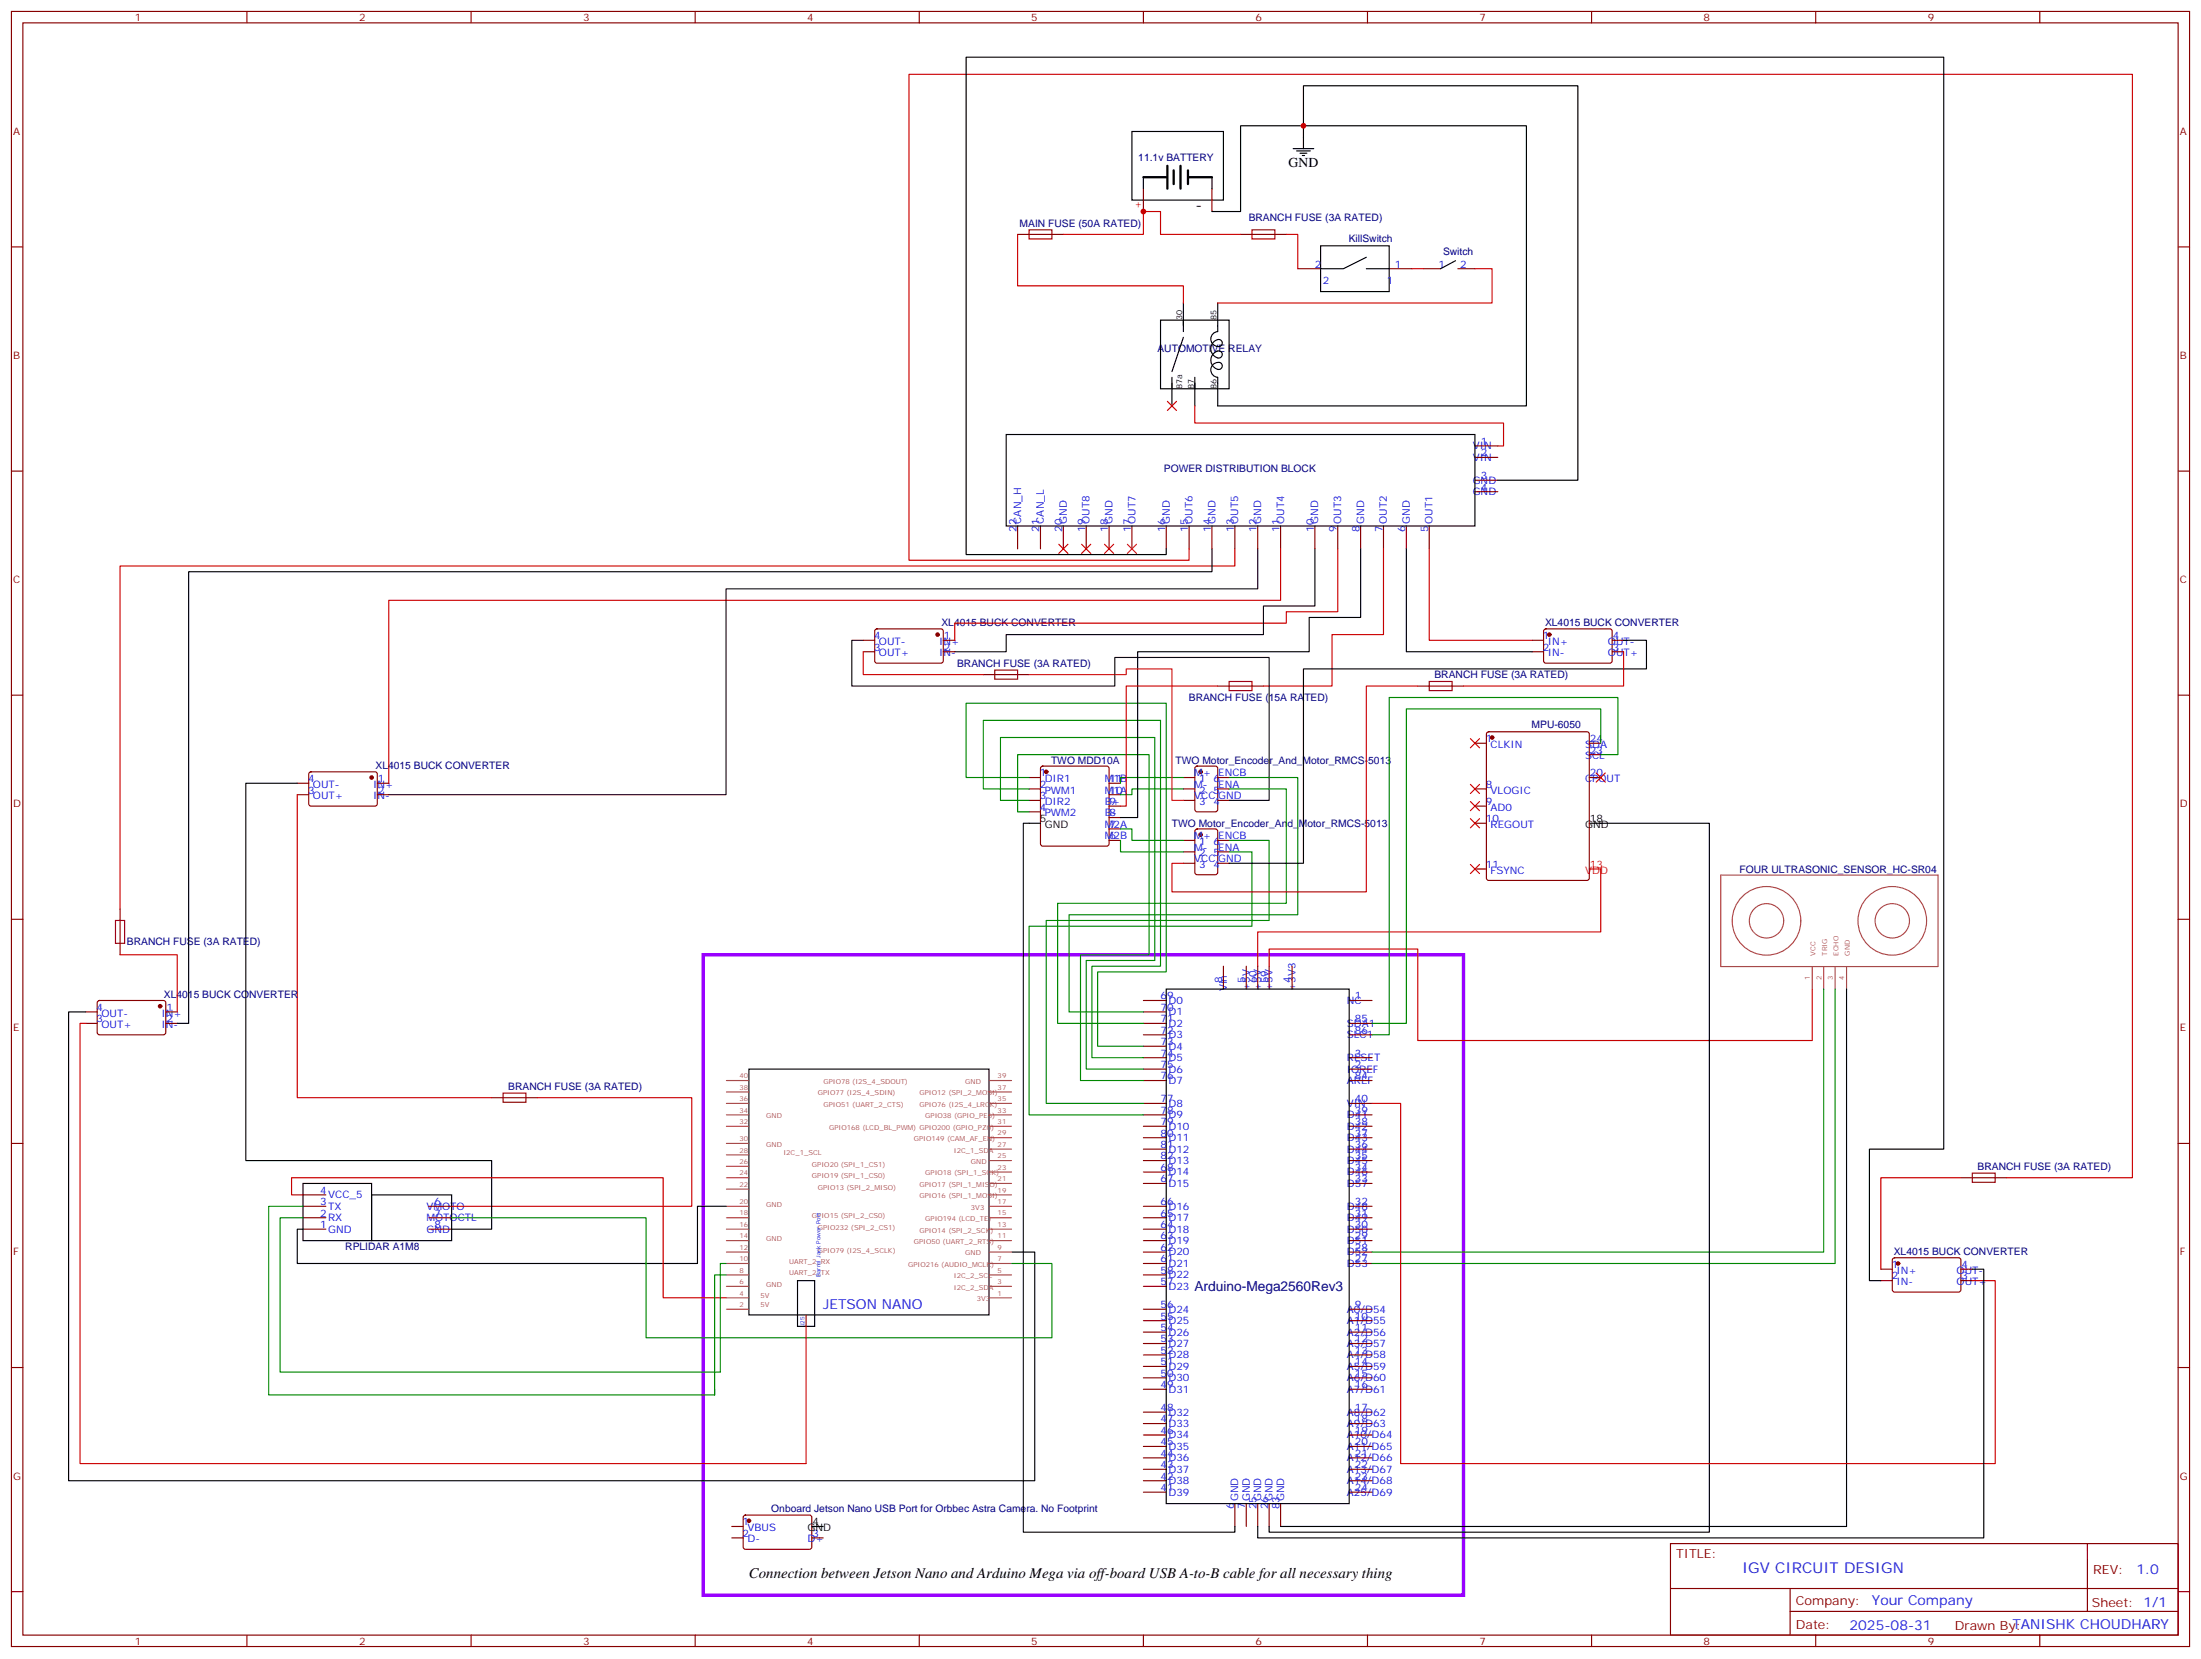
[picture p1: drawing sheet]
<svg xmlns="http://www.w3.org/2000/svg" width="679mm" height="512mm" viewBox="0 0 679 512" stroke-linecap="round" stroke-linejoin="round" font-family="sans-serif">
<g fill="none" stroke="#870000" stroke-width=".35">
<path d="M3.5 3.5h672.1v504.5h-672.1zM7.1 7.1h664.9v497.4h-664.9zM76.2 3.5v3.6M145.3 3.5v3.6M214.5 3.5v3.6M283.6 3.5v3.6M352.8 3.5v3.6M421.9 3.5v3.6M491.1 3.5v3.6M560.2 3.5v3.6M629.4 3.5v3.6M352.8 58.2v7.1"/>
<path d="M373.9 58.2v7.1M3.5 76.2h3.6M314 72.3h14.1M382.8 72.3h14.1M672 76.2h3.6M400.4 82.9h7.1M428.6 82.9h7.1M439.2 82.9h5.3M449.8 82.9h5.3M455.1 137.6h7M3.5 145.3h3.6M455.1 141.1h7"/>
<path d="M455.1 148.2h7M455.1 151.7h7M672 145.3h3.6M314 162.3v7M321 162.3v7M328.1 162.3v7M335.1 162.3v7M342.2 162.3v7M349.2 162.3v7M359.8 162.3v7M366.9 162.3v7M373.9 162.3v7"/>
<path d="M381 162.3v7M388.1 162.3v7M395.1 162.3v7M405.7 162.3v7M412.7 162.3v7M419.8 162.3v7M426.9 162.3v7M433.9 162.3v7M441 162.3v7M266.3 197.6h3.6M270.1 194.2l.5-.2 20 .1 .4 .6v9.5l-.7 .4-20-.1-.4-.6v-9.2zM291 197.6h3.6"/>
<path d="M472.7 197.6h3.5M476.5 194.2l.5-.2 20 .1 .4 .6v9.5l-.7 .4-20-.1-.5-.6v-9.2zM497.4 197.6h3.5M3.5 214.5h3.6M266.3 201.1h3.6M291 201.1h3.6M303.4 208.1h14.1M375.7 211.7h14.1M437.4 211.7h14.2M472.7 201.1h3.5M497.4 201.1h3.5M672 214.5h3.6"/>
<path d="M95.5 238.3l.5-.2 20 .1 .4 .6v9.5l-.7 .4-20-.1-.5-.6v-9.2zM317.5 239.9h3.5M321.3 236.6l.4-.2h19.8l.5 .2 .2 .5v23.2l-.2 .5-.5 .3h-19.8l-.5-.3-.2-.5v-23.2zM365.1 239.9h3.6M368.9 236.6l.5-.2h5.6l.7 .4v13l-.5 .6-5.8 .1-.7-.5v-12.9zM375.7 239.9h3.5M455.1 229.3h3.5M458.8 226l.5-.2h30.4l.5 .2 .2 .5v44.4l-.3 .5-.4 .2h-30.4l-.5-.2-.2-.5v-44.4zM490.4 229.3h3.5M490.4 232.8h3.5M490.4 239.9h3.5M91.7 245.2h3.5"/>
<path d="M91.7 241.7h3.5M116.4 245.2h3.5M116.4 241.7h3.5M317.5 243.4h3.5M317.5 246.9h3.5M317.5 250.5h3.5M342.2 248.7h3.5M342.2 259.3h3.5M342.2 255.8h3.5M342.2 252.2h3.5M342.2 245.2h3.5M342.2 241.7h3.5"/>
<path d="M365.1 243.4h3.6M365.1 246.9h3.6M365.1 259.3h3.6M368.9 256l.5-.2h5.6l.7 .4v13l-.5 .6-5.8 .1-.7-.5v-12.9zM375.7 243.4h3.5M375.7 246.9h3.5M375.7 259.3h3.5M455.1 254h3.5M455.1 248.7h3.5M455.1 243.4h3.5M365.1 262.8h3.6M365.1 266.3h3.6"/>
<path d="M375.7 262.8h3.5M375.7 266.3h3.5M455.1 268.1h3.5M3.5 283.6h3.6M37 280.5v14.1M377.5 298.1v7.1M384.5 298.1v7.1M388.1 298.1v7.1M391.6 298.1v7.1M398.6 298.1v7.1M672 283.6h3.6M26.5 312.2h3.5"/>
<path d="M26.5 315.7h3.5M30.2 308.9l.5-.2h20l.5 .7-.1 9.4-.7 .5-20-.1-.4-.6v-9.2zM51.2 312.2h3.5M51.2 315.7h3.5M352.8 308.7h7M352.8 312.2h7M352.8 315.7h7M352.8 319.3h7M416.3 308.7h7M416.3 315.7h7M416.3 319.3h7M151.7 338.7h14.1"/>
<path d="M352.8 329.8h7M352.8 326.3h7M352.8 322.8h7M352.8 333.4h7M416.3 329.8h7M416.3 326.3h7M416.3 333.4h7M3.5 352.8h3.6M352.8 358.1h7M352.8 354.5h7M352.8 351h7M352.8 347.5h7"/>
<path d="M352.8 344h7M352.8 340.4h7M416.3 358.1h7M416.3 354.5h7M416.3 351h7M416.3 347.5h7M416.3 344h7M416.3 340.4h7M672 352.8h3.6M93.5 379.2h7M93.5 375.7h7M93.5 372.2h7"/>
<path d="M93.5 368.7h7M132.3 379.2h7M132.3 375.7h7M132.3 372.2h7M352.8 379.2h7M352.8 375.7h7M352.8 372.2h7M352.8 365.1h7M352.8 361.6h7M416.3 379.2h7M416.3 375.7h7M416.3 372.2h7"/>
<path d="M416.3 365.1h7M416.3 361.6h7M605 363.4h14.1M352.8 389.8h7M352.8 386.3h7M352.8 382.8h7M352.8 396.9h7M352.8 393.3h7M416.3 389.8h7M416.3 386.3h7M416.3 382.8h7M580.3 391.6h3.5"/>
<path d="M580.3 395.1h3.5M584.1 388.3l.5-.2h20l.4 .7-.1 9.4-.6 .4h-20l-.5-.7v-9.1zM605 391.6h3.5M605 395.1h3.5M248.7 405.7v3.5M352.8 403.9h7M352.8 407.5h7M352.8 411h7M352.8 414.5h7M352.8 418h7M416.3 403.9h7M416.3 407.5h7"/>
<path d="M416.3 411h7M416.3 414.5h7M416.3 418h7M3.5 421.9h3.6M352.8 421.6h7M352.8 425.1h7M352.8 428.6h7M352.8 435.7h7M352.8 439.2h7M416.3 421.6h7M416.3 425.1h7M416.3 428.6h7"/>
<path d="M416.3 435.7h7M416.3 439.2h7M672 421.9h3.6M352.8 442.7h7M352.8 446.3h7M352.8 449.8h7M352.8 453.3h7M352.8 456.8h7M416.3 442.7h7M416.3 446.3h7M416.3 449.8h7M416.3 453.3h7"/>
<path d="M416.3 456.8h7M225.8 471h3.5M225.8 474.5h3.5M229.5 467.6l.5-.2 20 .1 .5 .6-.1 9.5-.6 .4-20.1-.1-.4-.6v-9.2zM250.5 474.5h3.5M352.8 460.4h7M381 463.9v7.1M384.5 463.9v7.1M388.1 463.9v7.1M391.6 463.9v7.1M395.1 463.9v7.1M416.3 460.4h7"/>
<path d="M515.4 476.3h156.6v28.2h-156.6zM644 476.3v20.9M3.5 491.1h3.6M515.4 490.1h156.5M552.3 497.2h119.6M552.3 490.1v14.1M672 491.1h3.6M76.2 504.5v3.5M145.3 504.5v3.5M214.5 504.5v3.5M283.6 504.5v3.5M352.8 504.5v3.5"/>
<path d="M421.9 504.5v3.5M491.1 504.5v3.5M560.2 504.5v3.5M629.4 504.5v3.5"/>
</g>
<g fill="none" stroke="#000" stroke-width=".35">
<path d="M349.2 40.6h28.3v21.1h-28.3zM352.8 54.7v3.5M370.4 54.7h3.5v3.5M399 45.9h6.3M400 46.6h4.3M401.1 47.3h2.1M401.8 48h.7M402.2 45.9v-7.1h-19.4v26.5h-8.9M407.5 75.8h21.1v14.2h-21.1zM421.6 79.4l-7.1 3.5h-7M358.1 98.8h21.1v21.1h-21.1zM365.1 93.5v8.8"/>
<path d="M375.7 93.5v8.8a2.29 2.29 0 0 0-2.1 2.8 2.29 2.29 0 0 0 3 1.6 1.14 1.14 0 0 0 .3-1.6 1.14 1.14 0 0 0-1.7-.1 2.86 2.86 0 0 0-1.6 3.1 2.86 2.86 0 0 0 2.7 2.3 1.13 1.13 0 0 0 .7-1.6 1.13 1.13 0 0 0-1.8-.3 2.87 2.87 0 0 0-1.6 3.1 2.87 2.87 0 0 0 2.7 2.3 1.18 1.18 0 0 0 .6-1.7 1.18 1.18 0 0 0-1.7-.3 2.3 2.3 0 0 0-1.6 2.5 2.3 2.3 0 0 0 2.1 2v8.8h95.3v-86.4h-68.8v-12.3h84.6v121.7h-24.7M421.6 82.9h7M449.1 80.4l-4.6 2.5M361.6 116.4v8.8M365.1 104.1l-3.5 10.6M368.7 116.4v8.8M310.4 134.1h144.7v28.2h-144.7zM359.8 169.3v1.8h-61.7v-153.5h301.6v336.9h-22.9v40.6h3.5M373.9 169.3v7.1h-315.7v139.3h-3.5M419.8 169.3v21.2h-15.9v10.6h-52.9v51.1h-5.3M433.9 169.3v31.8h38.8M500.9 197.6h7.1v8.8h-105.8v59.9h-23"/>
<path d="M91.7 241.7h-15.9v116.4h75.9v21.1h-12.4M321 254h-5.3v218.7h65.3v-1.7M490.4 254h37v218.7h-135.8v-1.7M26.5 312.2h-5.3v144.6h298.1v-70.5h-7.1M359.8 305.2h56.5v158.7h-56.5zM569.7 305.2v165.8h-174.6M231.1 329.8h74.1v75.9h-74.1zM93.5 365.1h21.2v17.7h-21.2zM114.7 368.7h24.6v14.1h-24.6zM224 372.2h-8.8v17.6h-123.5v-10.6h1.8M246.1 395.1h5.3v14.1h-5.3zM608.5 391.6h3.6v82.9h-224v-3.5"/>
<path d="M250.5 471h3.5"/>
</g>
<path d="M490.4 268.1h3.5" fill="none" stroke="#f00" stroke-width=".35"/>
<g fill="#870000" stroke="#870000" stroke-width=".35">
<circle cx="460.4" cy="227.5" r=".53"/>
<circle cx="322.8" cy="238.1" r=".53"/>
<circle cx="370.4" cy="238.1" r=".53"/>
<circle cx="231.1" cy="469.2" r=".53"/>
<circle cx="370.4" cy="257.5" r=".53"/>
<circle cx="289.3" cy="195.8" r=".53"/>
<circle cx="478" cy="195.8" r=".53"/>
<circle cx="114.7" cy="239.9" r=".53"/>
<circle cx="49.4" cy="310.4" r=".53"/>
<circle cx="585.6" cy="389.8" r=".53"/>
</g>
<g fill="none" stroke="#a64a4a" stroke-width=".35">
<path d="M530.9 270h67.1v28.2h-67.1zM559.2 298.2v7M562.7 298.2v7M566.2 298.2v7M569.7 298.2v7M224.1 333.4h7M224.1 336.9h7M305.2 333.4h6.9M305.2 336.9h6.9M224.1 340.4h7M224.1 344h7M224.1 347.5h7"/>
<path d="M224.1 352.8h7M224.1 356.3h7M224.1 359.8h7M305.2 340.4h6.9M305.2 344h6.9M305.2 347.5h6.9M305.2 351h6.9M305.2 354.5h6.9M305.2 358.1h6.9M224.1 363.4h7M224.1 366.9h7M224.1 372.2h7"/>
<path d="M224.1 375.7h7M224.1 379.2h7M305.2 361.6h6.9M305.2 365.1h6.9M305.2 372.2h6.9M305.2 368.7h6.9M305.2 375.7h6.9M305.2 379.2h6.9M224.1 382.8h7M224.1 386.3h7M224.1 389.8h7M224.1 393.3h7"/>
<path d="M224.1 396.9h7M305.2 382.8h6.9M305.2 386.3h6.9M305.2 389.8h6.9M305.2 393.3h6.9M305.2 396.9h6.9M224.1 400.4h7M224.1 403.9h7M305.2 400.4h6.9"/>
<circle cx="545" cy="284.1" r="10.6"/>
<circle cx="545" cy="284.1" r="5.3"/>
<circle cx="583.8" cy="284.1" r="10.6"/>
<circle cx="583.8" cy="284.1" r="5.3"/>
</g>
<path d="M217 294.6h234.6v197.5h-234.6z" fill="none" stroke="#90f" stroke-width="1.1"/>
<path d="M317.5 70.9h7.1v2.8h-7.1zM386.3 70.9h7v2.8h-7zM306.9 206.7h7.1v2.8h-7.1zM379.2 210.3h7.1v2.8h-7.1zM441 210.3h7v2.8h-7zM35.6 284h2.9v7h-2.9zM155.2 337.3h7.1v2.8h-7.1zM608.5 362h7.1v2.8h-7.1z" fill="none" stroke="#a10000" stroke-width=".35"/>
<g fill="none" stroke="#008700" stroke-width=".35">
<path d="M317.5 239.9h-19.4v-22.9h61.7v82.9h-21.1v22.9h14.1M365.1 239.9h-19.4v1.8M379.2 239.9h21.2v42.3h-70.6v30h23M493.9 232.8h5.3v-17.6h-70.6v104.1h-5.3M493.9 229.3v-10.6h-60v97h-10.6M317.5 250.5h-3.5v-17.7h40.5v61.8h-21.1v38.8h19.4M317.5 246.9h-8.8v-19.4h47.6v68.8h-21.2v33.5h17.7M317.5 243.4h-14.1v-21.2h54.7v75.9h-21.2v28.2h15.9M345.7 255.8h3.5v3.5h15.9M345.7 259.3v3.5h19.4M365.1 243.4h-15.9v1.8h-3.5M379.2 243.4h17.7v35.3h-70.6v37h26.5"/>
<path d="M379.2 259.3h12.4v24.7h-68.8v56.4h30M379.2 262.8h7.1v23h-68.8v58.2h35.3M562.7 305.2v81.1h-139.4M566.2 305.2v84.6h-142.9M93.5 372.2h-10.6v58.2h137.6M93.5 375.7h-7.1v47.6h135.8v-33.5h1.8M139.3 375.7h60v37.1h125.3v-23h-12.4M224 393.3h-3.5v37.1v-1.8"/>
</g>
<g fill="none" stroke="#c00" stroke-width=".35">
<path d="M314 72.3v15.9h51.1v5.3M328.1 72.3h24.7v-7h5.3v7h24.7M396.9 72.3h3.5v10.6M435.7 82.9h3.5M455.1 82.9h5.3v10.6h-84.7M360.2 123.8l2.8 2.8M363 123.8l-2.8 2.8M368.7 125.2v5.3h95.2v7.1h-1.8M326.7 167.9l2.8 2.8M329.5 167.9l-2.8 2.8M333.7 167.9l2.8 2.8M336.5 167.9l-2.8 2.8"/>
<path d="M340.8 167.9l2.8 2.8M343.6 167.9l-2.8 2.8M366.9 169.3v3.6h-86.4v-150h377.4v340.5h-38.8M381 169.3v5.3h-344v105.9M395.1 169.3v15.9h-275.2v56.5M412.7 169.3v19.4h-15.8v3.6h-102.3v5.3M426.9 169.3v26.5h-15.9v15.9h-21.2M441 169.3v28.3h31.7M266.3 201.1v7h37.1M375.7 211.7h-28.2v37h-1.8M437.4 211.7h-15.8v63.5h-60v-8.9h3.5M500.9 201.1v10.6h-49.3"/>
<path d="M453.7 227.9l2.8 2.8M456.5 227.9l-2.8 2.8M492.5 238.5l2.8 2.8M495.3 238.5l-2.8 2.8M91.7 245.2v93.5h60M453.7 242l2.8 2.8M453.7 247.3l2.8 2.8M453.7 252.6l2.8 2.8M456.5 242l-2.8 2.8M456.5 247.3l-2.8 2.8M456.5 252.6l-2.8 2.8M453.7 266.7l2.8 2.8"/>
<path d="M456.5 266.7l-2.8 2.8M493.9 268.1v19.4h-105.8v10.6M37 294.6h17.7v17.6M391.6 298.1v-5.3h45.8v28.2h121.8v-15.8M26.5 315.7h-1.8v135.9h224v-42.4M165.8 338.7h47.6v33.5h-74.1M423.3 340.4h8.9v111.2h183.4v-56.5h-7.1M93.5 368.7h-3.5v-5.3h114.6v37h19.4M605 363.4h-24.7v28.2"/>
</g>
<path d="M352.8 54.7h7M360.2 51.2v7M362.1 52.6v4.2M364.2 51.2v7M366.5 52.6v4.2M366.9 54.7h7" fill="none" stroke="#000" stroke-width=".71"/>
<path d="M347.8 167.9l2.9 2.8M350.7 167.9l-2.9 2.8M317.5 208.1h30v-1.7h14.1v40.5h3.5" fill="none" stroke="#c30" stroke-width=".35"/>
<path d="M388.1 169.3v12.4h-164.1v63.5h-104.1M405.7 169.3v17.7h-15.9v8.8h-79.4v5.3h-15.8M266.3 197.6h-3.5v14.1h81.2v-8.9h47.6v44.1h-12.4" fill="none" stroke="#300" stroke-width=".35"/>
<g fill="#c00">
<circle cx="402.2" cy="38.8" r=".88"/>
<circle cx="352.8" cy="65.3" r=".88"/>
</g>
<g font-size="4.6">
<text x="368.9" y="64.9">-</text>
<text x="231.1" y="486.8">Connection between Jetson Nano and Arduino Mega via off-board USB A-to-B cable for all necessary thing</text>
</g>
<text font-size="4.6" fill="#00f" x="537.5" y="485.3">IGV CIRCUIT DESIGN</text>
<text font-size="4.2" x="397.6" y="51.5">GND</text>
<text font-size="4.2" fill="#000080" x="368.6" y="398.3">Arduino-Mega2560Rev3</text>
<g font-size="4.2" fill="#00f">
<text x="254" y="403.9">JETSON NANO</text>
<text x="659.2" y="485.5">1.0</text>
<text x="577.6" y="495.1">Your Company</text>
<text x="570.7" y="502.9">2025-08-31</text>
<text x="620.9" y="502.7">TANISHK CHOUDHARY</text>
</g>
<g font-size="3.9" fill="#800">
<text x="517.2" y="480.8">TITLE:</text>
<text x="645.8" y="485.5">REV:</text>
<text x="554.1" y="495">Company:</text>
<text x="645.4" y="495.7">Sheet: 1/1</text>
<text x="554.1" y="502.7">Date:</text>
<text x="603.1" y="502.8">Drawn By:</text>
</g>
<g font-size="3.2" fill="#800">
<text x="41.6" y="6.5">1</text>
<text x="110.8" y="6.5">2</text>
<text x="179.9" y="6.5">3</text>
<text x="249.1" y="6.5">4</text>
<text x="318.2" y="6.5">5</text>
<text x="387.3" y="6.5">6</text>
<text x="456.5" y="6.5">7</text>
<text x="525.6" y="6.5">8</text>
<text x="594.8" y="6.5">9</text>
<text x="4.1" y="41.6">A</text>
<text x="672.6" y="41.6">A</text>
<text x="4.1" y="110.8">B</text>
<text x="672.6" y="110.8">B</text>
<text x="4.1" y="179.9">C</text>
<text x="672.6" y="179.9">C</text>
<text x="4.1" y="249.1">D</text>
<text x="672.6" y="249.1">D</text>
<text x="4.1" y="318.2">E</text>
<text x="672.6" y="318.2">E</text>
<text x="4.1" y="387.4">F</text>
<text x="672.6" y="387.4">F</text>
<text x="4.1" y="456.5">G</text>
<text x="672.6" y="456.5">G</text>
<text x="41.6" y="507.5">1</text>
<text x="110.8" y="507.5">2</text>
<text x="179.9" y="507.5">3</text>
<text x="249.1" y="507.5">4</text>
<text x="318.2" y="507.5">5</text>
<text x="387.3" y="507.5">6</text>
<text x="456.5" y="507.5">7</text>
<text x="525.6" y="507.5">8</text>
<text x="594.8" y="507.5">9</text>
</g>
<g font-size="3.2" fill="#000080">
<text x="351.2" y="49.7">11.1v BATTERY</text>
<text x="314.6" y="69.9">MAIN FUSE (50A RATED)</text>
<text x="385.3" y="68.1">BRANCH FUSE (3A RATED)</text>
<text x="416.1" y="74.8">KillSwitch</text>
<text x="445.2" y="78.6">Switch</text>
<text x="357.1" y="108.7">AUTOMOTIVE RELAY</text>
<text x="359.1" y="145.7">POWER DISTRIBUTION BLOCK</text>
<text x="290.5" y="193.3">XL4015 BUCK CONVERTER</text>
<text x="476.7" y="193.3">XL4015 BUCK CONVERTER</text>
<text x="295.3" y="205.7">BRANCH FUSE (3A RATED)</text>
<text x="442.6" y="209.2">BRANCH FUSE (3A RATED)</text>
<text x="366.8" y="216.3">BRANCH FUSE (15A RATED)</text>
<text x="472.6" y="224.7">MPU-6050</text>
<text x="115.8" y="237.4">XL4015 BUCK CONVERTER</text>
<text x="324.3" y="235.7">TWO MDD10A</text>
<text x="362.7" y="235.7">TWO Motor_Encoder_And_Motor_RMCS-5013</text>
<text x="361.6" y="255">TWO Motor_Encoder_And_Motor_RMCS-5013</text>
<text x="536.7" y="269.2">FOUR ULTRASONIC_SENSOR_HC-SR04</text>
<text x="39.2" y="291.6">BRANCH FUSE (3A RATED)</text>
<text x="50.6" y="307.9">XL4015 BUCK CONVERTER</text>
<text x="156.8" y="336.2">BRANCH FUSE (3A RATED)</text>
<text x="610.2" y="360.9">BRANCH FUSE (3A RATED)</text>
<text x="106.5" y="385.7">RPLIDAR A1M8</text>
<text x="584.3" y="387.3">XL4015 BUCK CONVERTER</text>
<text x="238" y="466.4">Onboard Jetson Nano USB Port for Orbbec Astra Camera. No Footprint</text>
</g>
<g font-size="3.2" fill="#f00">
<text x="352.1" y="64.6" transform="rotate(-90 352.1 64.6)">+</text>
<text x="489.1" y="269.5">VDD</text>
<text x="490.5" y="267.8">13</text>
</g>
<g font-size="3.2" fill="#00f">
<text x="405.7" y="82.5">2</text>
<text x="430.4" y="82.5">1</text>
<text x="443.8" y="82.5">1</text>
<text x="450.5" y="82.5">2</text>
<text x="408.2" y="87.5">2</text>
<text x="427.9" y="87.5">1</text>
<text x="456.8" y="137.2">1</text>
<text x="454.4" y="138.6">VIN</text>
<text x="454.4" y="142.2">VIN</text>
<text x="456.8" y="140.8">2</text>
<text x="454.4" y="149.2">GND</text>
<text x="456.8" y="147.8">3</text>
<text x="454.4" y="152.8">GND</text>
<text x="456.8" y="151.3">4</text>
<text x="315" y="161.6" transform="rotate(-90 315 161.6)">CAN_H</text>
<text x="322.1" y="161.6" transform="rotate(-90 322.1 161.6)">CAN_L</text>
<text x="329.1" y="161.6" transform="rotate(-90 329.1 161.6)">GND</text>
<text x="336.2" y="161.6" transform="rotate(-90 336.2 161.6)">OUT8</text>
<text x="343.3" y="161.6" transform="rotate(-90 343.3 161.6)">GND</text>
<text x="350.3" y="161.6" transform="rotate(-90 350.3 161.6)">OUT7</text>
<text x="360.9" y="161.6" transform="rotate(-90 360.9 161.6)">GND</text>
<text x="367.9" y="161.6" transform="rotate(-90 367.9 161.6)">OUT6</text>
<text x="375" y="161.6" transform="rotate(-90 375 161.6)">GND</text>
<text x="382.1" y="161.6" transform="rotate(-90 382.1 161.6)">OUT5</text>
<text x="389.1" y="161.6" transform="rotate(-90 389.1 161.6)">GND</text>
<text x="396.2" y="161.6" transform="rotate(-90 396.2 161.6)">OUT4</text>
<text x="406.8" y="161.6" transform="rotate(-90 406.8 161.6)">GND</text>
<text x="413.8" y="161.6" transform="rotate(-90 413.8 161.6)">OUT3</text>
<text x="420.9" y="161.6" transform="rotate(-90 420.9 161.6)">GND</text>
<text x="427.9" y="161.6" transform="rotate(-90 427.9 161.6)">OUT2</text>
<text x="435" y="161.6" transform="rotate(-90 435 161.6)">GND</text>
<text x="442" y="161.6" transform="rotate(-90 442 161.6)">OUT1</text>
<text x="313.6" y="164" transform="rotate(-90 313.6 164)">22</text>
<text x="320.7" y="164" transform="rotate(-90 320.7 164)">21</text>
<text x="327.7" y="164" transform="rotate(-90 327.7 164)">20</text>
<text x="334.8" y="164" transform="rotate(-90 334.8 164)">19</text>
<text x="341.8" y="164" transform="rotate(-90 341.8 164)">18</text>
<text x="348.9" y="164" transform="rotate(-90 348.9 164)">17</text>
<text x="359.5" y="164" transform="rotate(-90 359.5 164)">16</text>
<text x="366.5" y="164" transform="rotate(-90 366.5 164)">15</text>
<text x="373.6" y="164" transform="rotate(-90 373.6 164)">14</text>
<text x="380.6" y="164" transform="rotate(-90 380.6 164)">13</text>
<text x="387.7" y="164" transform="rotate(-90 387.7 164)">12</text>
<text x="394.8" y="164" transform="rotate(-90 394.8 164)">11</text>
<text x="405.3" y="164" transform="rotate(-90 405.3 164)">10</text>
<text x="412.4" y="164" transform="rotate(-90 412.4 164)">9</text>
<text x="419.5" y="164" transform="rotate(-90 419.5 164)">8</text>
<text x="426.5" y="164" transform="rotate(-90 426.5 164)">7</text>
<text x="433.6" y="164" transform="rotate(-90 433.6 164)">6</text>
<text x="440.6" y="164" transform="rotate(-90 440.6 164)">5</text>
<text x="269.7" y="197.2">4</text>
<text x="291.2" y="197.2">1</text>
<text x="476.1" y="197.2">1</text>
<text x="497.6" y="197.2">4</text>
<text x="269.7" y="200.7">3</text>
<text x="271.2" y="202.5">OUT+</text>
<text x="271.2" y="199">OUT-</text>
<text x="289.7" y="199">IN+</text>
<text x="289.7" y="202.5">IN-</text>
<text x="291.2" y="200.7">2</text>
<text x="476.1" y="200.7">2</text>
<text x="477.6" y="199">IN+</text>
<text x="477.6" y="202.5">IN-</text>
<text x="496.1" y="202.5">OUT+</text>
<text x="496.1" y="199">OUT-</text>
<text x="497.6" y="200.7">3</text>
<text x="458.4" y="229">1</text>
<text x="459.9" y="230.7">CLKIN</text>
<text x="489.1" y="230.7">SDA</text>
<text x="490.5" y="229">24</text>
<text x="490.5" y="232.5">23</text>
<text x="320.9" y="239.5">1</text>
<text x="368.5" y="239.5">M+</text>
<text x="375.9" y="239.5">ENCB</text>
<text x="489.1" y="234.2">SCL</text>
<text x="490.5" y="239.5">20</text>
<text x="95.1" y="244.8">3</text>
<text x="95.1" y="241.3">4</text>
<text x="96.6" y="243.1">OUT-</text>
<text x="115.1" y="243.1">IN+</text>
<text x="116.6" y="241.3">1</text>
<text x="116.6" y="244.8">2</text>
<text x="320.9" y="243.1">2</text>
<text x="322.3" y="241.3">DIR1</text>
<text x="322.3" y="244.8">PWM1</text>
<text x="340.9" y="244.8">M1A</text>
<text x="340.9" y="241.3">M1B</text>
<text x="342.4" y="244.8">10</text>
<text x="342.4" y="241.3">11</text>
<text x="368.5" y="243.1">M-</text>
<text x="370" y="241.3">1</text>
<text x="370" y="244.8">2</text>
<text x="374.4" y="244.8">5</text>
<text x="374.4" y="241.3">6</text>
<text x="375.9" y="243.1">ENA</text>
<text x="458.4" y="243.1">8</text>
<text x="459.9" y="244.8">VLOGIC</text>
<text x="489.1" y="241.3">CPOUT</text>
<text x="96.6" y="246.6">OUT+</text>
<text x="115.1" y="246.6">IN-</text>
<text x="320.9" y="246.6">3</text>
<text x="320.9" y="250.1">4</text>
<text x="322.3" y="248.4">DIR2</text>
<text x="322.3" y="251.9">PWM2</text>
<text x="340.9" y="251.9">B-</text>
<text x="340.9" y="248.4">B+</text>
<text x="342.4" y="251.9">8</text>
<text x="342.4" y="248.4">9</text>
<text x="368.5" y="246.6">VCC</text>
<text x="370" y="248.4">3</text>
<text x="374.4" y="248.4">4</text>
<text x="375.9" y="246.6">GND</text>
<text x="458.4" y="248.4">9</text>
<text x="459.9" y="250.1">AD0</text>
<text x="340.9" y="255.4">M2A</text>
<text x="342.4" y="255.4">7</text>
<text x="458.4" y="253.6">10</text>
<text x="459.9" y="255.4">REGOUT</text>
<text x="340.9" y="258.9">M2B</text>
<text x="342.4" y="258.9">6</text>
<text x="368.5" y="258.9">M+</text>
<text x="368.5" y="262.5">M-</text>
<text x="370" y="260.7">1</text>
<text x="374.4" y="260.7">6</text>
<text x="375.9" y="262.5">ENA</text>
<text x="375.9" y="258.9">ENCB</text>
<text x="368.5" y="266">VCC</text>
<text x="370" y="264.2">2</text>
<text x="370" y="267.8">3</text>
<text x="374.4" y="267.8">4</text>
<text x="374.4" y="264.2">5</text>
<text x="375.9" y="266">GND</text>
<text x="458.4" y="267.8">11</text>
<text x="459.9" y="269.5">FSYNC</text>
<text x="377.1" y="303.4" transform="rotate(-90 377.1 303.4)">8</text>
<text x="378.5" y="305.9" transform="rotate(-90 378.5 305.9)">Vin</text>
<text x="384.2" y="303.4" transform="rotate(-90 384.2 303.4)">5</text>
<text x="385.6" y="305.9" transform="rotate(-90 385.6 305.9)">+5V</text>
<text x="387.7" y="303.4" transform="rotate(-90 387.7 303.4)">60</text>
<text x="389.1" y="305.9" transform="rotate(-90 389.1 305.9)">+5V</text>
<text x="391.2" y="303.4" transform="rotate(-90 391.2 303.4)">59</text>
<text x="392.6" y="305.9" transform="rotate(-90 392.6 305.9)">+5V</text>
<text x="398.3" y="303.4" transform="rotate(-90 398.3 303.4)">4</text>
<text x="399.7" y="305.9" transform="rotate(-90 399.7 305.9)">+3V3</text>
<text x="29.8" y="311.9">4</text>
<text x="51.3" y="311.9">1</text>
<text x="358.1" y="308.3">69</text>
<text x="358.1" y="311.9">70</text>
<text x="360.5" y="309.7">D0</text>
<text x="415.6" y="309.7">NC</text>
<text x="418" y="308.3">1</text>
<text x="29.8" y="315.4">3</text>
<text x="31.3" y="317.1">OUT+</text>
<text x="31.3" y="313.6">OUT-</text>
<text x="49.8" y="313.6">IN+</text>
<text x="49.8" y="317.1">IN-</text>
<text x="51.3" y="315.4">2</text>
<text x="358.1" y="315.4">71</text>
<text x="360.5" y="313.3">D1</text>
<text x="360.5" y="316.8">D2</text>
<text x="415.6" y="316.8">SDA1</text>
<text x="418" y="315.4">85</text>
<text x="358.1" y="318.9">72</text>
<text x="358.1" y="322.4">73</text>
<text x="360.5" y="320.3">D3</text>
<text x="360.5" y="323.8">D4</text>
<text x="415.6" y="320.3">SLC1</text>
<text x="418" y="318.9">86</text>
<text x="358.1" y="326">74</text>
<text x="358.1" y="329.5">75</text>
<text x="360.5" y="327.4">D5</text>
<text x="415.6" y="327.4">RESET</text>
<text x="418" y="329.5">2</text>
<text x="418" y="326">3</text>
<text x="358.1" y="333">76</text>
<text x="360.5" y="330.9">D6</text>
<text x="360.5" y="334.4">D7</text>
<text x="415.6" y="330.9">IOREF</text>
<text x="415.6" y="334.4">AREF</text>
<text x="418" y="333">84</text>
<text x="358.1" y="340.1">77</text>
<text x="360.5" y="341.5">D8</text>
<text x="415.6" y="341.5">VIN</text>
<text x="418" y="340.1">40</text>
<text x="358.1" y="343.6">78</text>
<text x="358.1" y="347.1">79</text>
<text x="360.5" y="345">D9</text>
<text x="415.6" y="345">D41</text>
<text x="418" y="347.1">38</text>
<text x="418" y="343.6">39</text>
<text x="358.1" y="350.7">80</text>
<text x="360.5" y="348.5">D10</text>
<text x="360.5" y="352.1">D11</text>
<text x="415.6" y="352.1">D43</text>
<text x="415.6" y="348.5">D42</text>
<text x="418" y="350.7">37</text>
<text x="358.1" y="354.2">81</text>
<text x="358.1" y="357.7">82</text>
<text x="360.5" y="355.6">D12</text>
<text x="360.5" y="359.1">D13</text>
<text x="415.6" y="359.1">D45</text>
<text x="415.6" y="355.6">D44</text>
<text x="418" y="357.7">35</text>
<text x="418" y="354.2">36</text>
<text x="358.1" y="364.8">67</text>
<text x="358.1" y="361.2">68</text>
<text x="360.5" y="362.7">D14</text>
<text x="415.6" y="362.7">D46</text>
<text x="418" y="364.8">33</text>
<text x="418" y="361.2">34</text>
<text x="98.8" y="371.8">3</text>
<text x="98.8" y="368.3">4</text>
<text x="101.2" y="369.7">VCC_5</text>
<text x="134.1" y="371.8">6</text>
<text x="358.1" y="371.8">66</text>
<text x="360.5" y="366.2">D15</text>
<text x="415.6" y="366.2">D57</text>
<text x="418" y="371.8">32</text>
<text x="98.8" y="375.4">2</text>
<text x="101.2" y="376.8">RX</text>
<text x="101.2" y="373.2">TX</text>
<text x="131.6" y="373.2">VMOTO</text>
<text x="131.6" y="376.8">MOTOCTL</text>
<text x="134.1" y="375.4">7</text>
<text x="358.1" y="375.4">65</text>
<text x="360.5" y="376.8">D17</text>
<text x="360.5" y="373.2">D16</text>
<text x="415.6" y="376.8">D49</text>
<text x="415.6" y="373.2">D48</text>
<text x="418" y="375.4">31</text>
<text x="98.8" y="378.9">1</text>
<text x="101.2" y="380.3">GND</text>
<text x="131.6" y="380.3">GND</text>
<text x="134.1" y="378.9">8</text>
<text x="358.1" y="382.4">63</text>
<text x="358.1" y="378.9">64</text>
<text x="360.5" y="383.8">D19</text>
<text x="360.5" y="380.3">D18</text>
<text x="415.6" y="383.8">D51</text>
<text x="415.6" y="380.3">D50</text>
<text x="418" y="382.4">29</text>
<text x="418" y="378.9">30</text>
<text x="358.1" y="389.5">61</text>
<text x="358.1" y="385.9">62</text>
<text x="360.5" y="387.4">D20</text>
<text x="415.6" y="387.4">D52</text>
<text x="418" y="389.5">27</text>
<text x="418" y="385.9">28</text>
<text x="358.1" y="393">58</text>
<text x="360.5" y="394.4">D22</text>
<text x="360.5" y="390.9">D21</text>
<text x="415.6" y="390.9">D53</text>
<text x="583.7" y="391.2">1</text>
<text x="583.7" y="394.8">2</text>
<text x="585.2" y="393">IN+</text>
<text x="603.7" y="393">OUT-</text>
<text x="605.2" y="394.8">3</text>
<text x="605.2" y="391.2">4</text>
<text x="358.1" y="396.5">57</text>
<text x="360.5" y="397.9">D23</text>
<text x="585.2" y="396.5">IN-</text>
<text x="603.7" y="396.5">OUT+</text>
<text x="358.1" y="407.1">55</text>
<text x="358.1" y="403.6">56</text>
<text x="360.5" y="405">D24</text>
<text x="415.6" y="405">A0/D54</text>
<text x="418" y="403.6">9</text>
<text x="418" y="407.1">10</text>
<text x="358.1" y="410.6">54</text>
<text x="360.5" y="412">D26</text>
<text x="360.5" y="408.5">D25</text>
<text x="415.6" y="408.5">A1/D55</text>
<text x="415.6" y="412">A2/D56</text>
<text x="418" y="410.6">11</text>
<text x="358.1" y="417.7">52</text>
<text x="358.1" y="414.2">53</text>
<text x="360.5" y="419.1">D28</text>
<text x="360.5" y="415.6">D27</text>
<text x="415.6" y="415.6">A3/D57</text>
<text x="415.6" y="419.1">A4/D58</text>
<text x="418" y="414.2">12</text>
<text x="418" y="417.7">13</text>
<text x="358.1" y="424.7">50</text>
<text x="358.1" y="421.2">51</text>
<text x="360.5" y="422.6">D29</text>
<text x="415.6" y="422.6">A5/D59</text>
<text x="418" y="421.2">14</text>
<text x="418" y="424.7">15</text>
<text x="358.1" y="428.3">49</text>
<text x="360.5" y="429.7">D31</text>
<text x="360.5" y="426.2">D30</text>
<text x="415.6" y="426.2">A6/D60</text>
<text x="415.6" y="429.7">A7/D61</text>
<text x="418" y="428.3">16</text>
<text x="358.1" y="435.3">48</text>
<text x="360.5" y="436.7">D32</text>
<text x="415.6" y="436.7">A8/D62</text>
<text x="418" y="435.3">17</text>
<text x="358.1" y="442.4">46</text>
<text x="358.1" y="438.9">47</text>
<text x="360.5" y="443.8">D34</text>
<text x="360.5" y="440.3">D33</text>
<text x="415.6" y="440.3">A9/D63</text>
<text x="415.6" y="443.8">A10/D64</text>
<text x="418" y="438.9">18</text>
<text x="418" y="442.4">19</text>
<text x="358.1" y="449.4">44</text>
<text x="358.1" y="445.9">45</text>
<text x="360.5" y="447.3">D35</text>
<text x="415.6" y="447.3">A11/D65</text>
<text x="418" y="445.9">20</text>
<text x="418" y="449.4">21</text>
<text x="358.1" y="453">43</text>
<text x="360.5" y="454.4">D37</text>
<text x="360.5" y="450.9">D36</text>
<text x="415.6" y="450.9">A12/D66</text>
<text x="415.6" y="454.4">A13/D67</text>
<text x="418" y="453">22</text>
<text x="358.1" y="460">41</text>
<text x="358.1" y="456.5">42</text>
<text x="360.5" y="461.4">D39</text>
<text x="360.5" y="457.9">D38</text>
<text x="415.6" y="457.9">A14/D68</text>
<text x="415.6" y="461.4">A25/D69</text>
<text x="418" y="456.5">23</text>
<text x="418" y="460">24</text>
<text x="380.6" y="465.7" transform="rotate(-90 380.6 465.7)">6</text>
<text x="382.1" y="463.2" transform="rotate(-90 382.1 463.2)">GND</text>
<text x="384.2" y="465.7" transform="rotate(-90 384.2 465.7)">7</text>
<text x="385.6" y="463.2" transform="rotate(-90 385.6 463.2)">GND</text>
<text x="387.7" y="465.7" transform="rotate(-90 387.7 465.7)">25</text>
<text x="389.1" y="463.2" transform="rotate(-90 389.1 463.2)">GND</text>
<text x="391.2" y="465.7" transform="rotate(-90 391.2 465.7)">26</text>
<text x="392.6" y="463.2" transform="rotate(-90 392.6 463.2)">GND</text>
<text x="394.8" y="465.7" transform="rotate(-90 394.8 465.7)">83</text>
<text x="396.2" y="463.2" transform="rotate(-90 396.2 463.2)">GND</text>
<text x="229.1" y="470.6">1</text>
<text x="230.6" y="472.4">VBUS</text>
<text x="229.1" y="474.1">2</text>
<text x="230.6" y="475.9">D-</text>
<text x="249.2" y="475.9">D+</text>
<text x="250.6" y="474.1">3</text>
</g>
<g font-size="3.2">
<text x="320.9" y="253.6">5</text>
<text x="322.3" y="255.4">GND</text>
<text x="489.1" y="255.4">GND</text>
<text x="490.5" y="253.6">18</text>
<text x="249.2" y="472.4">GND</text>
<text x="250.6" y="470.6">4</text>
</g>
<g font-size="2.5">
<text x="364.8" y="98.8" transform="rotate(-90 364.8 98.8)">30</text>
<text x="375.4" y="98.8" transform="rotate(-90 375.4 98.8)">85</text>
<text x="364.8" y="119.9" transform="rotate(-90 364.8 119.9)">87a</text>
<text x="368.3" y="119.9" transform="rotate(-90 368.3 119.9)">87</text>
<text x="375.4" y="119.9" transform="rotate(-90 375.4 119.9)">86</text>
</g>
<g font-size="2.1" fill="#a54b4b">
<text x="560.2" y="294.8" transform="rotate(-90 560.2 294.8)">VCC</text>
<text x="563.7" y="294.8" transform="rotate(-90 563.7 294.8)">TRIG</text>
<text x="567.2" y="294.8" transform="rotate(-90 567.2 294.8)">ECHO</text>
<text x="570.8" y="294.8" transform="rotate(-90 570.8 294.8)">GND</text>
<text x="558.5" y="302.5" transform="rotate(-90 558.5 302.5)">1</text>
<text x="562" y="302.5" transform="rotate(-90 562 302.5)">2</text>
<text x="565.5" y="302.5" transform="rotate(-90 565.5 302.5)">3</text>
<text x="569" y="302.5" transform="rotate(-90 569 302.5)">4</text>
<text x="228.2" y="332.7">40</text>
<text x="254.1" y="334.4">GPIO78 (I2S_4_SDOUT)</text>
<text x="297.8" y="334.4">GND</text>
<text x="307.8" y="332.7">39</text>
<text x="228.2" y="336.2">38</text>
<text x="228.2" y="339.7">36</text>
<text x="252.3" y="337.9">GPIO77 (I2S_4_SDIN)</text>
<text x="254.1" y="341.5">GPIO51 (UART_2_CTS)</text>
<text x="283.7" y="337.9">GPIO12 (SPI_2_MOSI)</text>
<text x="283.7" y="341.5">GPIO76 (I2S_4_LRCK)</text>
<text x="307.8" y="336.2">37</text>
<text x="307.8" y="339.7">35</text>
<text x="228.2" y="343.3">34</text>
<text x="228.2" y="346.8">32</text>
<text x="236.4" y="345">GND</text>
<text x="285.5" y="345">GPIO38 (GPIO_PE6)</text>
<text x="307.8" y="343.3">33</text>
<text x="307.8" y="346.8">31</text>
<text x="228.2" y="352.1">30</text>
<text x="236.4" y="353.8">GND</text>
<text x="255.8" y="348.5">GPIO168 (LCD_BL_PWM) GPIO200 (GPIO_PZ0)</text>
<text x="281.9" y="352.1">GPIO149 (CAM_AF_EN)</text>
<text x="307.8" y="350.3">29</text>
<text x="307.8" y="353.8">27</text>
<text x="228.2" y="355.6">28</text>
<text x="228.2" y="359.1">26</text>
<text x="241.7" y="356.5">I2C_1_SCL</text>
<text x="250.5" y="360">GPIO20 (SPI_1_CS1)</text>
<text x="294.3" y="355.6">I2C_1_SDA</text>
<text x="299.6" y="359.1">GND</text>
<text x="307.8" y="357.4">25</text>
<text x="228.2" y="362.7">24</text>
<text x="250.5" y="363.5">GPIO19 (SPI_1_CS0)</text>
<text x="285.5" y="362.6">GPIO18 (SPI_1_SCK)</text>
<text x="307.8" y="360.9">23</text>
<text x="307.8" y="364.4">21</text>
<text x="228.2" y="366.2">22</text>
<text x="228.2" y="371.5">20</text>
<text x="252.3" y="367">GPIO13 (SPI_2_MISO)</text>
<text x="283.7" y="366.2">GPIO17 (SPI_1_MISO)</text>
<text x="283.7" y="369.7">GPIO16 (SPI_1_MOSI)</text>
<text x="307.8" y="368">19</text>
<text x="307.8" y="371.5">17</text>
<text x="228.2" y="375">18</text>
<text x="236.4" y="372.3">GND</text>
<text x="250.5" y="375.9">GPIO15 (SPI_2_CS0)</text>
<text x="285.5" y="376.7">GPIO194 (LCD_TE)</text>
<text x="299.6" y="373.2">3V3</text>
<text x="307.8" y="375">15</text>
<text x="228.2" y="378.5">16</text>
<text x="228.2" y="382.1">14</text>
<text x="236.4" y="382.9">GND</text>
<text x="252.3" y="379.4">GPIO232 (SPI_2_CS1)</text>
<text x="281.9" y="383.8">GPIO50 (UART_2_RTS)</text>
<text x="283.7" y="380.3">GPIO14 (SPI_2_SCK)</text>
<text x="307.8" y="378.5">13</text>
<text x="307.8" y="382.1">11</text>
<text x="228.2" y="385.6">12</text>
<text x="228.2" y="389.1">10</text>
<text x="243.5" y="390">UART_2_RX</text>
<text x="252.3" y="386.5">GPIO79 (I2S_4_SCLK)</text>
<text x="297.8" y="387.3">GND</text>
<text x="307.8" y="385.6">9</text>
<text x="307.8" y="389.1">7</text>
<text x="228.2" y="392.7">8</text>
<text x="243.5" y="393.5">UART_2_TX</text>
<text x="280.2" y="390.9">GPIO216 (AUDIO_MCLK)</text>
<text x="294.3" y="394.4">I2C_2_SCL</text>
<text x="307.8" y="392.7">5</text>
<text x="228.2" y="396.2">6</text>
<text x="228.2" y="399.7">4</text>
<text x="234.7" y="400.6">5V</text>
<text x="236.4" y="397">GND</text>
<text x="294.3" y="397.9">I2C_2_SDA</text>
<text x="301.3" y="401.4">3V3</text>
<text x="307.8" y="396.2">3</text>
<text x="307.8" y="399.7">1</text>
<text x="228.2" y="403.2">2</text>
<text x="234.7" y="403.2">5V</text>
</g>
<g font-size="1.8" fill="#00f">
<text x="253.1" y="394.1" transform="rotate(-90 253.1 394.1)">Barrel Jack Power Port</text>
<text x="248.2" y="409.2" transform="rotate(-90 248.2 409.2)">J25</text>
</g>
</svg>
